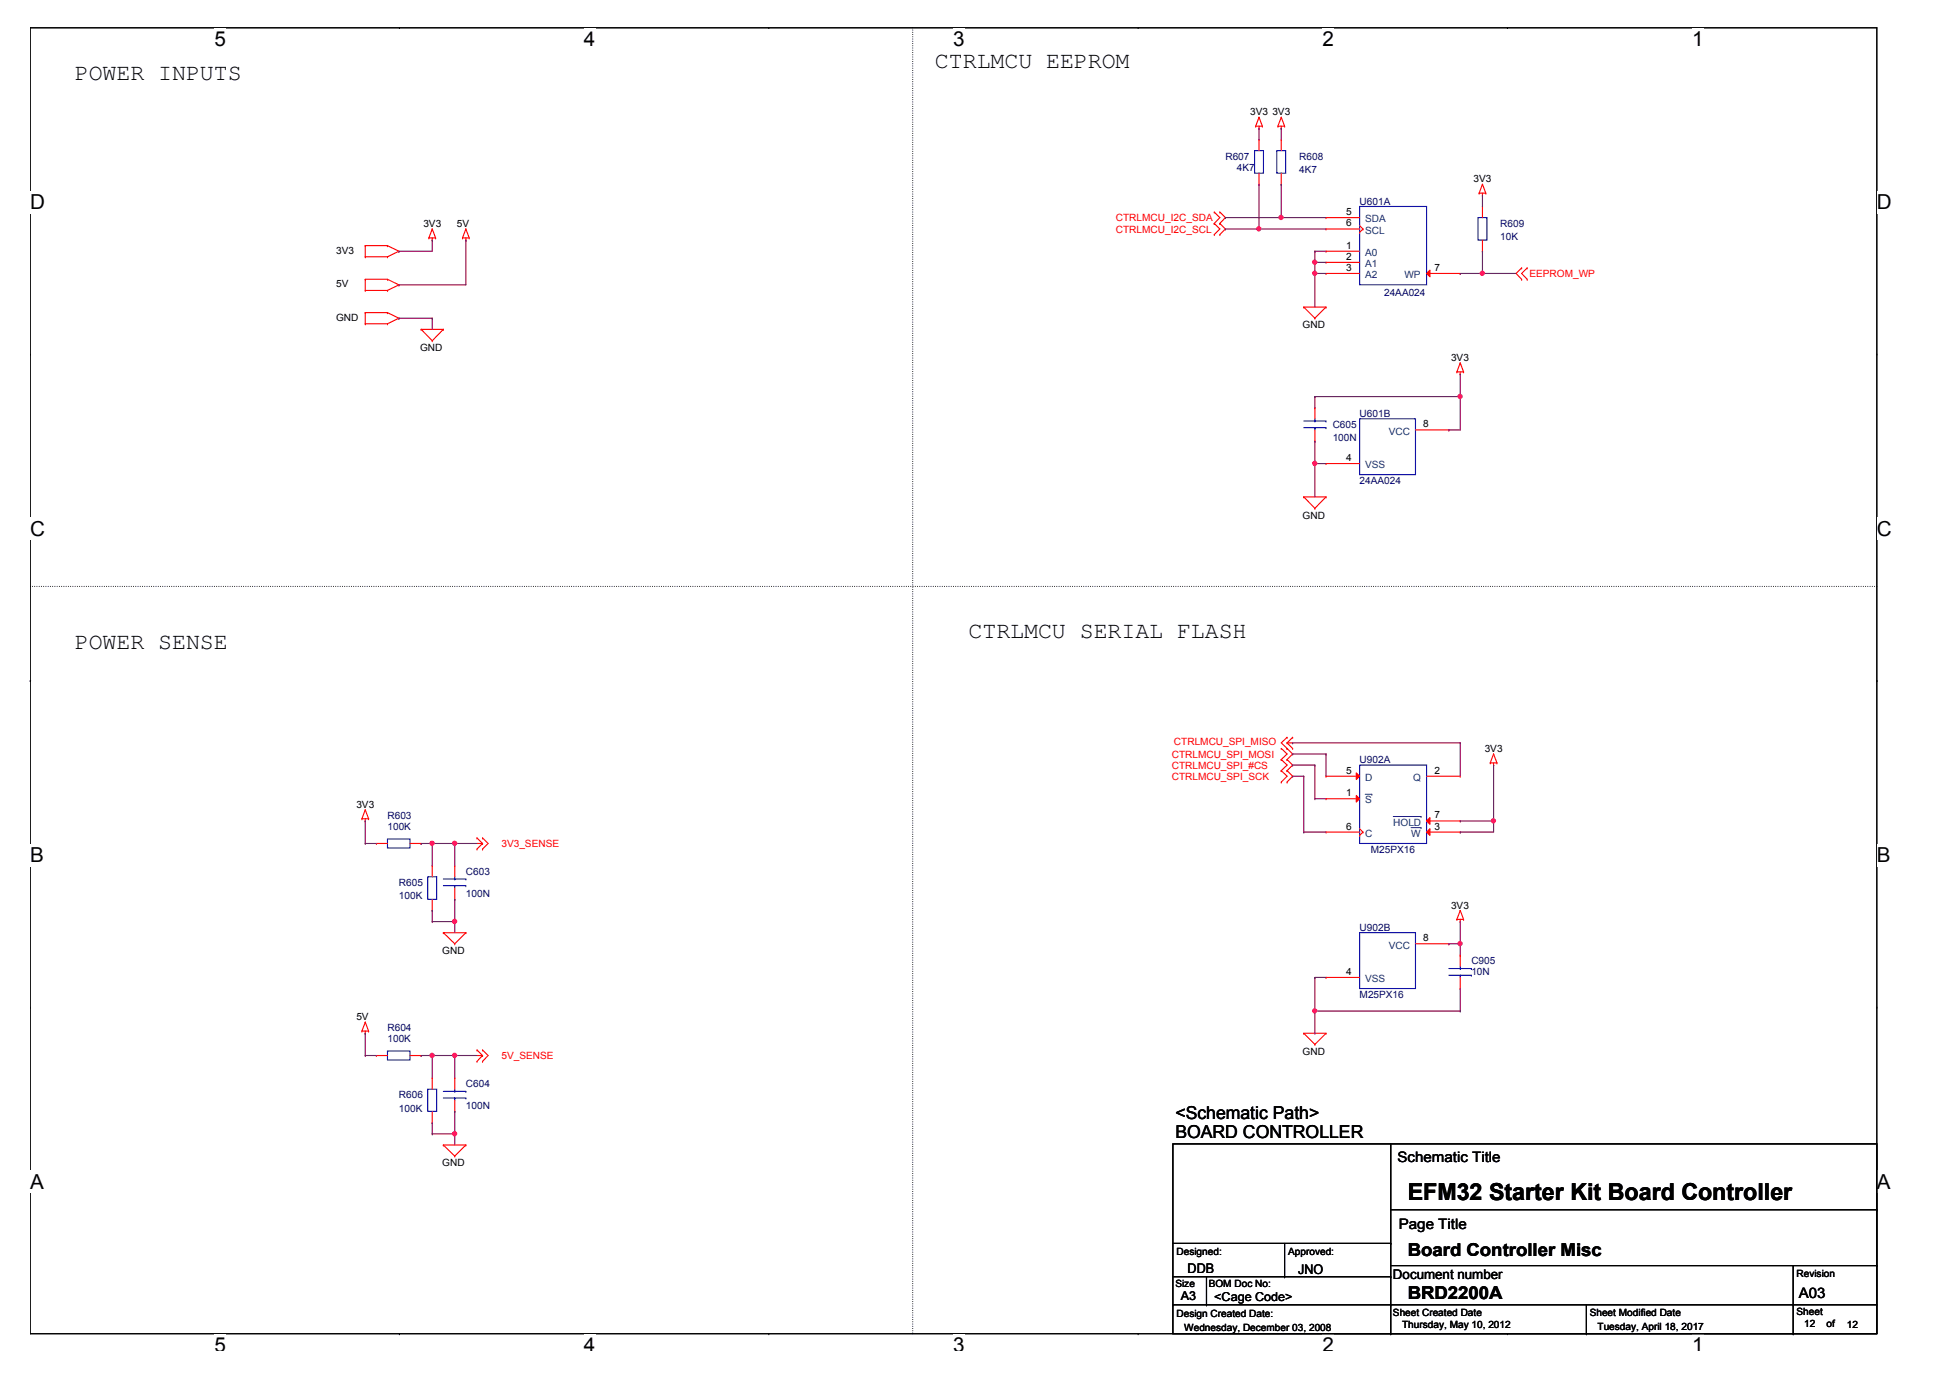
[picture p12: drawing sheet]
<svg xmlns="http://www.w3.org/2000/svg" width="297mm" height="210mm" viewBox="0 0 297 210" stroke-linecap="round" stroke-linejoin="round" font-family="sans-serif">
<path d="M4.6 4.2h281.3v199h-281.3z" fill="none" stroke="#000" stroke-width=".17"/>
<g fill="#fff">
<path d="M32.7 4.2h1.7v3.5h-1.7z"/>
<path d="M32.7 203.2h1.7v2.5h-1.7z"/>
</g>
<path d="M60.8 4.2h.1M60.8 203.2h.1" fill="none" stroke="#000" stroke-width=".17"/>
<g fill="#fff">
<path d="M89 4.2h1.7v3.5h-1.7z"/>
<path d="M89 203.2h1.7v2.5h-1.7z"/>
</g>
<path d="M117.1 4.2h.1M117.1 203.2h.1" fill="none" stroke="#000" stroke-width=".17"/>
<g fill="#fff">
<path d="M145.2 4.2h1.8v3.5h-1.8z"/>
<path d="M145.2 203.2h1.8v2.5h-1.8z"/>
</g>
<path d="M173.4 4.2h.1M173.4 203.2h.1" fill="none" stroke="#000" stroke-width=".17"/>
<g fill="#fff">
<path d="M201.5 4.2h1.7v3.5h-1.7z"/>
<path d="M201.5 203.2h1.7v2.5h-1.7z"/>
</g>
<path d="M229.6 4.2h.1M229.6 203.2h.1" fill="none" stroke="#000" stroke-width=".17"/>
<g fill="#fff">
<path d="M257.7 4.2h1.8v3.5h-1.8z"/>
<path d="M257.7 203.2h1.8v2.5h-1.8z"/>
<path d="M4.6 29.1h2.2v3.5h-2.2z"/>
<path d="M285.9 29.1h2.2v3.5h-2.2z"/>
<path d="M4.6 78.8h2.2v3.5h-2.2z"/>
<path d="M285.9 78.8h2.2v3.5h-2.2z"/>
</g>
<path d="M4.6 53.9h.1M285.9 53.9h.1" fill="none" stroke="#000" stroke-width=".17"/>
<g fill="#fff">
<path d="M4.6 128.5h2.1v3.5h-2.1z"/>
<path d="M285.9 128.5h2.1v3.5h-2.1z"/>
</g>
<path d="M4.6 103.7h.1M285.9 103.7h.1" fill="none" stroke="#000" stroke-width=".17"/>
<path d="M4.6 103.7h.1M285.9 103.7h.1" fill="none" stroke="#000" stroke-width=".15"/>
<g fill="#fff">
<path d="M4.6 178.3h2.1v3.4h-2.1z"/>
<path d="M285.9 178.3h2.1v3.4h-2.1z"/>
</g>
<g fill="none" stroke="#000" stroke-width=".17">
<path d="M4.6 153.4h.1M285.9 153.4h.1M178.7 174.2h107.2v29h-107.2zM211.9 174.2v29M178.7 198.8h.1M178.7 198.8h107.2M178.7 194.5h33.2M178.7 189.4h33.2M183.8 198.8h.1M183.8 194.5v4.3M195.7 194.5h.1M195.7 189.4v5.1"/>
<path d="M211.9 198.8h.1M211.9 194.5h.1M211.9 189.4h.1M211.9 184.3h74M211.9 192.8h74M241.7 198.8v4.4M273.1 198.8h.1M273.1 192.8v10.4M285.9 184.3h.1M285.9 192.8h.1M211.9 203.2h.1M241.7 203.2h.1"/>
<path d="M273.1 203.2h.1"/>
</g>
<path d="M139 4.2v199M4.6 89.3h.1M285.9 89.3h-281.3M139 203.2h.1" fill="none" stroke="#000" stroke-width=".17" stroke-dasharray="0 .3"/>
<g fill="none" stroke="#f00" stroke-width=".17">
<path d="M191.3 19.2h.1M191.3 19.2h1M191.8 19.6h.1M191.8 17.9h.1M191.8 19.2v.4M191.8 17.9l-.5 1.3M191.8 17.9l.5 1.3M192.3 19.2h.1M194.7 19.2h.1M194.7 19.2h1M195.2 19.6h.1M195.2 17.9h.1"/>
<path d="M195.2 19.2v.4M195.2 17.9l-.5 1.3M195.2 17.9l.5 1.3M195.7 19.2h.1M55.6 39.1h.1M55.6 37.4h.1M55.6 37.4h3.4M55.6 39.1h3.4M55.6 37.4v1.7M59 37.4h.1M59 39.1h.1M59 37.4l1.8 .9"/>
<path d="M60.8 38.3h.1M60.8 38.3l-1.8 .8M65.3 36.2h.1M65.3 36.2h1.1M65.8 36.6h.1M65.8 34.9h.1M65.8 36.2v.4M65.8 34.9l-.5 1.3M65.8 34.9l.6 1.3M66.4 36.2h.1M70.5 36.2h.1M70.5 36.2h1"/>
<path d="M71 36.6h.1M71 34.9h.1M71 36.2v.4M71 34.9l-.5 1.3M71 34.9l.5 1.3M71.5 36.2h.1M185 32.3h.1M185 34h.1M185 35.7h.1M185 32.3l.8 .8-.8 .9M185 34l.8 .9-.8 .8M185.8 32.3h.1"/>
<path d="M185.8 34h.1M185.8 35.7h.1M185.8 34l.9 .9-.9 .8M185.8 32.3l.9 .8-.9 .9M191.8 28.1h.1M191.8 21.3h.1M191.8 21.3v1.6M191.8 26.4v1.7M195.2 28.1h.1M195.2 21.3h.1M195.2 21.3v1.6M195.2 26.4v1.7"/>
<path d="M202 33.1h.1M202 34.9h.1M202 33.1h5.1M202 34.9h5.1M207.1 35.4h.1M207.1 34.4l.5 .5M207.6 34.9h.1M207.6 34.9l-.5 .5M225.3 29.4h.1M225.3 29.4h1M225.8 29.8h.1M225.8 28.1h.1"/>
<path d="M225.8 29.4v.4M225.8 28.1l-.5 1.3M225.8 28.1l.5 1.3M226.3 29.4h.1M55.6 44.2h.1M55.6 42.5h.1M55.6 49.3h.1M55.6 47.6h.1M55.6 42.5v1.7M55.6 47.6v1.7M55.6 42.5h3.4M55.6 44.2h3.4"/>
<path d="M55.6 47.6h3.4M55.6 49.3h3.4M59 42.5h.1M59 44.2h.1M59 47.6h.1M59 49.3h.1M59 42.5l1.8 .9M59 47.6l1.8 .9M60.8 43.4h.1M60.8 48.5h.1M60.8 43.4l-1.8 .8M60.8 48.5l-1.8 .8"/>
<path d="M64.1 50.2h.1M64.1 50.2h3.4M64.1 50.2l1.7 1.7M65.8 51.9h.1M67.5 50.2h.1M67.5 50.2l-1.7 1.7M198.6 46.8h.1M198.6 46.8h3.4M198.6 46.8l1.7 1.7M200.3 48.5h.1M202 46.8h.1M202 46.8l-1.7 1.7"/>
<path d="M221.9 56.6h.1M221.9 56.6h1M222.4 57h.1M222.4 55.3h.1M222.4 56.6v.4M222.4 55.3l-.5 1.3M222.4 55.3l.5 1.3M222.9 56.6h.1M231.8 40.8h.1M231.8 42.5h.1M231.8 40.8l-.9 .9 .9 .8M232.6 42.5h.1"/>
<path d="M232.6 40.8h.1M232.6 40.8l-.8 .9 .8 .8M198.6 75.7h.1M198.6 75.7h3.4M198.6 75.7l1.7 1.7M200.3 77.4h.1M202 75.7h.1M202 75.7l-1.7 1.7M195.2 117.4h.1M195.2 119.1h.1M195.2 114h.1M195.2 115.7h.1"/>
<path d="M195.2 117.4l.9 .8-.9 .9M195.2 114l.9 .8-.9 .9M195.2 115.7l.9 .8-.9 .9M196.1 117.4h.1M196.1 119.1h.1M196.1 114h.1M196.1 115.7h.1M196.1 112.3h.1M196.1 113.2h.1M196.1 117.4l.8 .8-.8 .9M196.1 114l.8 .8-.8 .9M196.1 115.7l.8 .8-.8 .9"/>
<path d="M196.1 112.3l-.9 .9 .9 .8M196.1 113.2l.8 .8M196.1 113.2h.8M196.9 114h.1M196.9 112.3h.1M196.9 112.3l-.8 .9M227 116.2h.1M227 116.2h1M227.5 116.5h.1M227.5 114.8h.1M227.5 116.2v.3M227.5 114.8l-.5 1.4"/>
<path d="M227.5 114.8l.5 1.4M228 116.2h.1M55.1 124.7h.1M55.1 124.7h1M55.6 125.1h.1M55.6 123.4h.1M55.6 124.7v.4M55.6 123.4l-.5 1.3M55.6 123.4l.5 1.3M56.1 124.7h.1M69.3 131.9h.1M69.3 137h.1"/>
<path d="M69.3 131.9v1.7M69.3 135.3v1.7M72.7 127.6h.1M72.7 129.3h.1M72.7 127.6l.8 .9M72.7 128.5h.8M73.5 127.6h.1M73.5 129.3h.1M73.5 128.5h.1M73.5 127.6l.9 .9-.9 .8M73.5 128.5l-.8 .8M222.4 138.7h.1"/>
<path d="M222.4 138.7l-.5 1.3M222.4 138.7l.5 1.3M55.1 157.1h.1M55.1 157.1h1M55.6 157.4h.1M55.6 155.7h.1M55.6 157.1v.3M55.6 155.7l-.5 1.4M55.6 155.7l.5 1.4M56.1 157.1h.1M67.5 142.1h.1M67.5 142.1h3.5"/>
<path d="M67.5 142.1l1.8 1.7M69.3 143.8h.1M71 142.1h.1M71 142.1l-1.7 1.7M72.7 159.9h.1M72.7 159.9l.8 .9M73.5 159.9h.1M73.5 159.9l.9 .9-.9 .9M198.6 157.4h.1M198.6 157.4h3.4M198.6 157.4l1.7 1.7M200.3 159.1h.1"/>
<path d="M202 157.4h.1M202 148.9h.1M202 157.4l-1.7 1.7M202 148.9h5.1M215.6 143.8h5.1M220.7 143.8h.1M221.9 140h.1M221.9 140h1M222.4 140.4h.1M222.4 145.5h.1M222.4 150.6h.1M222.4 140v.4"/>
<path d="M222.4 145.5v1.7M222.4 148.9v1.7M222.9 140h.1M57.3 160.8h.1M57.3 160.8h1.7M62.5 160.8h1.6M64.1 160.8h.1M67.5 174.4h.1M67.5 174.4h3.5M67.5 174.4l1.8 1.7M69.3 176.1h.1M71 174.4h.1"/>
<path d="M71 174.4l-1.7 1.7M72.7 161.7h.1M72.7 160.8h.8M73.5 161.7h.1M73.5 160.8h.1M73.5 160.8l-.8 .9"/>
</g>
<g fill="none" stroke="#00f" stroke-width=".17">
<path d="M191.1 22.9h1.4v3.5h-1.4zM194.5 22.9h1.3v3.5h-1.3zM207.1 31.5h10.2v11.9h-10.2zM67.5 133.9h3.5M67.5 134.9h3.5M69.3 134.9h.1M69.3 133.9h.1M69.3 133.6v.3M69.3 134.9v.4M71 133.9h.1M71 134.9h.1M207.1 142.1h8.5v8.5h-8.5z"/>
<path d="M220.7 147.5h3.4M220.7 148.5h3.4M222.4 148.5h.1M222.4 147.5h.1M222.4 147.2v.3M222.4 148.5v.4M224.1 147.5h.1M224.1 148.5h.1M59 160.1h3.5v1.4h-3.5z"/>
</g>
<path d="M217.8 41.1v1.1l-.5-.5z" fill="#f00"/>
<g fill="none" stroke="#f00" stroke-width=".17">
<path d="M202 38.3h.1M202 40h.1M202 38.3h5.1M202 40h5.1M225.8 38.3h.1M225.8 31.5h.1M225.8 31.5v1.6M225.8 36.6v1.7M202 41.7h.1M202 41.7h5.1M217.3 41.7h5.1M217.8 41.1v1.1l-.5-.5z"/>
<path d="M222.4 41.7h.1M200.3 62.1h.1M200.3 67.2h.1M200.3 62.1v1.7M200.3 65.5v1.7M202 70.6h.1M202 70.6h5.1M215.6 65.5h5.1M220.7 65.5h.1M57.3 128.5h.1M57.3 128.5h1.7M62.5 128.5h1.6"/>
<path d="M64.1 128.5h.1M65.8 164.2h.1M65.8 171h.1M65.8 164.2v1.7M65.8 169.3v1.7M69.3 164.2h.1M69.3 169.3h.1M69.3 164.2v1.7M69.3 167.6v1.7"/>
</g>
<g fill="none" stroke="#00f" stroke-width=".17">
<path d="M225.1 33.1h1.4v3.5h-1.4zM198.6 64.1h3.4M198.6 65.2h3.4M200.3 65.2h.1M200.3 64.1h.1M200.3 63.8v.3M200.3 65.2v.3M202 64.1h.1M202 65.2h.1M207.1 63.8h8.5v8.5h-8.5zM207.1 116.5h10.2v12h-10.2zM59 127.8h3.5v1.4h-3.5z"/>
<path d="M65.2 165.9h1.3v3.4h-1.3zM67.5 166.2h3.5M67.5 167.3h3.5M69.3 167.3h.1M69.3 166.2h.1M69.3 165.9v.3M69.3 167.3v.3M71 166.2h.1M71 167.3h.1"/>
</g>
<path d="M206.6 117.7l.5 .5-.5 .5z" fill="#f00"/>
<path d="M202 118.2h.1M202 118.2h5.1M206.6 117.7l.5 .5-.5 .5zM202 126.7h.1M202 126.7h5.1M207.1 127.3h.1M207.1 126.2l.5 .5M207.6 126.7h.1M207.6 126.7l-.5 .6" fill="none" stroke="#f00" stroke-width=".17"/>
<path d="M217.8 124.5v1.1l-.5-.5z" fill="#f00"/>
<path d="M217.3 118.2h5.1M222.4 118.2h.1M217.3 125.1h5.1M217.8 124.5v1.1l-.5-.5zM222.4 125.1h.1" fill="none" stroke="#f00" stroke-width=".17"/>
<path d="M212.2 124.4h4.3M216.5 124.4h.1" fill="none" stroke="#004080" stroke-width=".15"/>
<path d="M217.8 126.2v1.1l-.5-.6z" fill="#f00"/>
<path d="M217.3 126.7h5.1M217.8 126.2v1.1l-.5-.6zM222.4 126.7h.1" fill="none" stroke="#f00" stroke-width=".17"/>
<path d="M214.9 126.1h1.6M216.5 126.1h.1" fill="none" stroke="#004080" stroke-width=".15"/>
<path d="M206.6 121.2l.5 .5-.5 .5z" fill="#f00"/>
<path d="M65.8 131.9h.1M65.8 138.7h.1M65.8 131.9v1.7M65.8 137v1.7M202 121.7h.1M202 121.7h5.1M206.6 121.2l.5 .5-.5 .5z" fill="none" stroke="#f00" stroke-width=".17"/>
<path d="M208 121h1M209 121h.1" fill="none" stroke="#004080" stroke-width=".15"/>
<path d="M65.2 133.6h1.3v3.4h-1.3z" fill="none" stroke="#00f" stroke-width=".17"/>
<g fill="none" stroke="#800040" stroke-width=".17">
<path d="M60.8 38.3h.1M65.8 36.6h.1M65.8 36.6v1.7h-5M71 36.6h.1M71 36.6v6.8h-10.2M60.8 43.4h.1M60.8 48.5h.1M60.8 48.5h5M65.8 48.5h.1M65.8 48.5v1.7M55.6 157.4h.1M55.6 157.4v3.4"/>
<path d="M64.1 160.8h.1M64.1 160.8h8.6M65.8 160.8h.1M69.3 160.8h.1M69.3 172.7h.1M69.3 160.8v3.4M69.3 172.7v1.7"/>
</g>
<circle cx="69.2" cy="160.8" r=".32" fill="#f0f"/>
<circle cx="69.2" cy="160.8" r=".32" fill="none" stroke="#f0f" stroke-width=".17"/>
<circle cx="65.8" cy="160.8" r=".32" fill="#f0f"/>
<circle cx="65.8" cy="160.8" r=".32" fill="none" stroke="#f0f" stroke-width=".17"/>
<path d="M55.6 160.8h.1M55.6 160.8h1.7M65.8 172.7h.1M65.8 172.7h3.5" fill="none" stroke="#800040" stroke-width=".17"/>
<circle cx="69.2" cy="172.7" r=".32" fill="#f0f"/>
<circle cx="69.2" cy="172.7" r=".32" fill="none" stroke="#f0f" stroke-width=".17"/>
<path d="M55.6 125.1h.1M55.6 125.1v3.4M64.1 128.5h.1M64.1 128.5h1.7M69.3 128.5h.1M69.3 128.5h3.4M65.8 160.8h.1M65.8 171h.1M65.8 160.8v3.4M65.8 171v1.7M69.3 169.3h.1M69.3 169.3v3.4" fill="none" stroke="#800040" stroke-width=".17"/>
<circle cx="69.2" cy="128.5" r=".32" fill="#f0f"/>
<circle cx="69.2" cy="128.5" r=".32" fill="none" stroke="#f0f" stroke-width=".17"/>
<path d="M69.3 128.5h.1M69.3 128.5v3.4M69.3 140.4h.1M69.3 140.4v1.7" fill="none" stroke="#800040" stroke-width=".17"/>
<circle cx="69.2" cy="140.4" r=".32" fill="#f0f"/>
<circle cx="69.2" cy="140.4" r=".32" fill="none" stroke="#f0f" stroke-width=".17"/>
<path d="M55.6 128.5h.1M55.6 128.5h1.7M65.8 128.5h.1M65.8 128.5h3.5M65.8 128.5v3.4M69.3 137h.1M69.3 137v3.4h-3.5M65.8 140.4h.1" fill="none" stroke="#800040" stroke-width=".17"/>
<circle cx="65.8" cy="128.5" r=".32" fill="#f0f"/>
<circle cx="65.8" cy="128.5" r=".32" fill="none" stroke="#f0f" stroke-width=".17"/>
<path d="M200.3 40h.1M200.3 40h1.7M200.3 41.7h.1M200.3 41.7v5.1M225.8 41.7h.1M225.8 41.7h5.1M200.3 70.6h.1M200.3 70.6v5.1M65.8 138.7h.1M65.8 138.7v1.7" fill="none" stroke="#800040" stroke-width=".17"/>
<circle cx="200.3" cy="70.6" r=".32" fill="#f0f"/>
<circle cx="200.3" cy="70.6" r=".32" fill="none" stroke="#f0f" stroke-width=".17"/>
<path d="M200.3 40h.1M200.3 40v1.7M200.3 41.7h.1M200.3 41.7h1.7M200.3 70.6h.1M200.3 70.6h1.7" fill="none" stroke="#800040" stroke-width=".17"/>
<circle cx="200.3" cy="41.6" r=".32" fill="#f0f"/>
<circle cx="200.3" cy="41.6" r=".32" fill="none" stroke="#f0f" stroke-width=".17"/>
<circle cx="200.3" cy="39.9" r=".32" fill="#f0f"/>
<circle cx="200.3" cy="39.9" r=".32" fill="none" stroke="#f0f" stroke-width=".17"/>
<path d="M225.8 38.3h.1M225.8 38.3v3.4h-3.4M222.4 41.7h.1" fill="none" stroke="#800040" stroke-width=".17"/>
<circle cx="225.8" cy="41.6" r=".32" fill="#f0f"/>
<circle cx="225.8" cy="41.6" r=".32" fill="none" stroke="#f0f" stroke-width=".17"/>
<path d="M225.8 29.8h.1M225.8 29.8v1.7M200.3 67.2h.1M200.3 60.4h.1M200.3 60.4v1.7M200.3 67.2v3.4M200.3 60.4h22.1" fill="none" stroke="#800040" stroke-width=".17"/>
<circle cx="222.4" cy="60.4" r=".32" fill="#f0f"/>
<circle cx="222.4" cy="60.4" r=".32" fill="none" stroke="#f0f" stroke-width=".17"/>
<path d="M191.8 34.9h.1M191.8 28.1h.1M191.8 34.9h10.2M191.8 28.1v6.8" fill="none" stroke="#800040" stroke-width=".17"/>
<circle cx="191.8" cy="34.9" r=".32" fill="#f0f"/>
<circle cx="191.8" cy="34.9" r=".32" fill="none" stroke="#f0f" stroke-width=".17"/>
<path d="M195.2 33.1h.1M195.2 28.1h.1M195.2 33.1h6.8M195.2 28.1v5" fill="none" stroke="#800040" stroke-width=".17"/>
<circle cx="195.1" cy="33.1" r=".32" fill="#f0f"/>
<circle cx="195.1" cy="33.1" r=".32" fill="none" stroke="#f0f" stroke-width=".17"/>
<g fill="none" stroke="#800040" stroke-width=".17">
<path d="M191.8 19.6h.1M191.8 19.6v1.7M195.2 19.6h.1M195.2 19.6v1.7M186.7 33.1h.1M186.7 34.9h.1M186.7 33.1h8.5M186.7 34.9h5.1M200.3 38.3h.1M200.3 38.3h1.7M200.3 38.3v1.7M222.4 57h.1"/>
<path d="M222.4 57v8.5h-1.7M220.7 65.5h.1M222.4 60.4h.1M196.9 113.2h.1M196.9 116.5h.1M196.9 118.2h.1M196.9 114.8h.1M196.9 113.2h25.5M196.9 116.5h3.4M196.9 118.2h1.7M196.9 114.8h5.1M200.3 116.5h.1"/>
<path d="M200.3 116.5v5.2M202 114.8h.1M202 114.8v3.4M222.4 113.2h.1M222.4 113.2v5M227.5 116.5h.1M227.5 116.5v10.2h-5.1M200.3 121.7h.1M200.3 121.7h1.7M222.4 126.7h.1M222.4 125.1h.1M222.4 125.1h5.1"/>
<path d="M227.5 125.1h.1M222.4 154h.1M222.4 150.6v3.4"/>
</g>
<circle cx="227.5" cy="125" r=".32" fill="#f0f"/>
<circle cx="227.5" cy="125" r=".32" fill="none" stroke="#f0f" stroke-width=".17"/>
<path d="M198.6 118.2h.1M198.6 118.2v8.5M198.6 126.7h.1M198.6 126.7h3.4M200.3 148.9h.1M200.3 157.4h.1M200.3 148.9h1.7M200.3 154v3.4M220.7 143.8h.1M220.7 143.8h1.7M222.4 143.8h.1M222.4 140.4v5.1" fill="none" stroke="#800040" stroke-width=".17"/>
<circle cx="222.4" cy="143.7" r=".32" fill="#f0f"/>
<circle cx="222.4" cy="143.7" r=".32" fill="none" stroke="#f0f" stroke-width=".17"/>
<path d="M200.3 148.9h.1M200.3 154h.1M200.3 148.9v5.1M200.3 154h22.1" fill="none" stroke="#800040" stroke-width=".17"/>
<circle cx="200.3" cy="154" r=".32" fill="#f0f"/>
<circle cx="200.3" cy="154" r=".32" fill="none" stroke="#f0f" stroke-width=".17"/>
<circle cx="69.2" cy="160.8" r=".32" fill="#f0f"/>
<circle cx="69.2" cy="160.8" r=".32" fill="none" stroke="#f0f" stroke-width=".17"/>
<circle cx="65.8" cy="160.8" r=".32" fill="#f0f"/>
<circle cx="65.8" cy="160.8" r=".32" fill="none" stroke="#f0f" stroke-width=".17"/>
<circle cx="69.2" cy="172.7" r=".32" fill="#f0f"/>
<circle cx="69.2" cy="172.7" r=".32" fill="none" stroke="#f0f" stroke-width=".17"/>
<circle cx="69.2" cy="128.5" r=".32" fill="#f0f"/>
<circle cx="69.2" cy="128.5" r=".32" fill="none" stroke="#f0f" stroke-width=".17"/>
<circle cx="69.2" cy="140.4" r=".32" fill="#f0f"/>
<circle cx="69.2" cy="140.4" r=".32" fill="none" stroke="#f0f" stroke-width=".17"/>
<circle cx="65.8" cy="128.5" r=".32" fill="#f0f"/>
<circle cx="65.8" cy="128.5" r=".32" fill="none" stroke="#f0f" stroke-width=".17"/>
<circle cx="200.3" cy="70.6" r=".32" fill="#f0f"/>
<circle cx="200.3" cy="70.6" r=".32" fill="none" stroke="#f0f" stroke-width=".17"/>
<circle cx="200.3" cy="41.6" r=".32" fill="#f0f"/>
<circle cx="200.3" cy="41.6" r=".32" fill="none" stroke="#f0f" stroke-width=".17"/>
<circle cx="200.3" cy="39.9" r=".32" fill="#f0f"/>
<circle cx="200.3" cy="39.9" r=".32" fill="none" stroke="#f0f" stroke-width=".17"/>
<circle cx="225.8" cy="41.6" r=".32" fill="#f0f"/>
<circle cx="225.8" cy="41.6" r=".32" fill="none" stroke="#f0f" stroke-width=".17"/>
<circle cx="222.4" cy="60.4" r=".32" fill="#f0f"/>
<circle cx="222.4" cy="60.4" r=".32" fill="none" stroke="#f0f" stroke-width=".17"/>
<circle cx="191.8" cy="34.9" r=".32" fill="#f0f"/>
<circle cx="191.8" cy="34.9" r=".32" fill="none" stroke="#f0f" stroke-width=".17"/>
<circle cx="195.1" cy="33.1" r=".32" fill="#f0f"/>
<circle cx="195.1" cy="33.1" r=".32" fill="none" stroke="#f0f" stroke-width=".17"/>
<circle cx="227.5" cy="125" r=".32" fill="#f0f"/>
<circle cx="227.5" cy="125" r=".32" fill="none" stroke="#f0f" stroke-width=".17"/>
<circle cx="222.4" cy="143.7" r=".32" fill="#f0f"/>
<circle cx="222.4" cy="143.7" r=".32" fill="none" stroke="#f0f" stroke-width=".17"/>
<circle cx="200.3" cy="154" r=".32" fill="#f0f"/>
<circle cx="200.3" cy="154" r=".32" fill="none" stroke="#f0f" stroke-width=".17"/>
<g font-size="3.6">
<text x="142.4" y="10.4">CTRLMCU EEPROM</text>
<text x="11.4" y="12.1">POWER INPUTS</text>
<text x="11.4" y="98.9">POWER SENSE</text>
<text x="147.5" y="97.2">CTRLMCU SERIAL FLASH</text>
<text x="214.4" y="182.8">EFM32 Starter Kit Board Controller</text>
</g>
<g font-size="3.1">
<text x="32.7" y="7">5</text>
<text x="89" y="7">4</text>
<text x="145.2" y="7">3</text>
<text x="201.5" y="7">2</text>
<text x="257.7" y="7">1</text>
<text x="4.6" y="31.9">D</text>
<text x="285.9" y="31.9">D</text>
<text x="4.6" y="81.6">C</text>
<text x="285.9" y="81.6">C</text>
<text x="4.6" y="131.3">B</text>
<text x="285.9" y="131.3">B</text>
<text x="4.6" y="181.1">A</text>
<text x="285.9" y="181.1">A</text>
<text x="32.7" y="206">5</text>
<text x="89" y="206">4</text>
<text x="145.2" y="206">3</text>
<text x="201.5" y="206">2</text>
<text x="257.7" y="206">1</text>
</g>
<g font-size="2.7">
<text x="179" y="173.3">BOARD CONTROLLER</text>
<text x="179" y="170.4">&lt;Schematic Path&gt;</text>
<text x="214.4" y="191.3">Board Controller Misc</text>
<text x="214.4" y="197.9">BRD2200A</text>
</g>
<g font-size="2.2">
<text x="212.9" y="177">Schematic Title</text>
<text x="213.1" y="187.2">Page Title</text>
<text x="274" y="197.7">A03</text>
</g>
<g font-size="2">
<text x="180.9" y="193.8">DDB</text>
<text x="197.8" y="194">JNO</text>
<text x="212.2" y="194.9">Document number</text>
</g>
<g font-size="1.9">
<text x="179.9" y="198.1">A3</text>
<text x="185" y="198.2">&lt;Cage Code&gt;</text>
</g>
<g font-size="1.5">
<text x="190.4" y="17.5">3V3</text>
<text x="193.8" y="17.5">3V3</text>
<text x="224.5" y="27.8">3V3</text>
<text x="64.5" y="34.5">3V3</text>
<text x="69.6" y="34.5">5V</text>
<text x="205.1" y="32.8">5</text>
<text x="205.1" y="34.5">6</text>
<text x="51.2" y="38.6">3V3</text>
<text x="205.1" y="37.9">1</text>
<text x="205.1" y="39.6">2</text>
<text x="205.1" y="41.3">3</text>
<text x="218.5" y="41.3">7</text>
<text x="51.2" y="43.7">5V</text>
<text x="51.2" y="48.9">GND</text>
<text x="64" y="53.5">GND</text>
<text x="198.4" y="50">GND</text>
<text x="221" y="55">3V3</text>
<text x="216.8" y="65.1">8</text>
<text x="205.1" y="70.2">4</text>
<text x="198.4" y="79">GND</text>
<text x="205.1" y="117.9">5</text>
<text x="218.5" y="117.9">2</text>
<text x="226.2" y="114.6">3V3</text>
<text x="54.3" y="123.1">3V3</text>
<text x="205.1" y="121.3">1</text>
<text x="218.5" y="124.7">7</text>
<text x="205.1" y="126.4">6</text>
<text x="218.5" y="126.4">3</text>
<text x="216.8" y="143.4">8</text>
<text x="221" y="138.4">3V3</text>
<text x="67.4" y="145.3">GND</text>
<text x="205.1" y="148.5">4</text>
<text x="54.3" y="155.4">5V</text>
<text x="198.4" y="160.7">GND</text>
<text x="67.4" y="177.7">GND</text>
<text x="179.2" y="191.1">Designed:</text>
<text x="196.2" y="191.1">Approved:</text>
<text x="179" y="196">Size</text>
<text x="184.1" y="196">BOM Doc No:</text>
<text x="273.7" y="194.5">Revision</text>
<text x="179.2" y="200.7">Design Created Date:</text>
<text x="180.4" y="202.7">Wednesday, December 03, 2008</text>
<text x="212.2" y="200.5">Sheet Created Date</text>
<text x="213.6" y="202.4">Thursday, May 10, 2012</text>
<text x="242.2" y="200.5">Sheet Modified Date</text>
<text x="243.3" y="202.5">Tuesday, April 18, 2017</text>
<text x="273.7" y="200.3">Sheet</text>
<text x="274.8" y="202.2">12</text>
<text x="278.2" y="202.2">of</text>
<text x="281.3" y="202.4">12</text>
</g>
<g font-size="1.5" fill="#000080">
<text x="186.7" y="24.3">R607</text>
<text x="188.4" y="26">4K7</text>
<text x="197.9" y="24.3">R608</text>
<text x="197.9" y="26.4">4K7</text>
<text x="207.1" y="31.2">U601A</text>
<text x="228.5" y="34.5">R609</text>
<text x="228.5" y="36.6">10K</text>
<text x="210.8" y="45.1">24AA024</text>
<text x="203" y="65.2">C605</text>
<text x="207.1" y="63.5">U601B</text>
<text x="203" y="67.2">100N</text>
<text x="207.1" y="73.7">24AA024</text>
<text x="207.1" y="116.2">U902A</text>
<text x="59" y="124.8">R603</text>
<text x="59" y="126.4">100K</text>
<text x="208.8" y="129.9">M25PX16</text>
<text x="60.8" y="135">R605</text>
<text x="60.8" y="137">100K</text>
<text x="71" y="133.3">C603</text>
<text x="71" y="136.7">100N</text>
<text x="207.1" y="141.8">U902B</text>
<text x="224.1" y="146.9">C905</text>
<text x="224.1" y="148.6">10N</text>
<text x="207.1" y="152">M25PX16</text>
<text x="59" y="157.1">R604</text>
<text x="59" y="158.8">100K</text>
<text x="60.8" y="167.3">R606</text>
<text x="71" y="165.6">C604</text>
<text x="60.8" y="169.3">100K</text>
<text x="71" y="169">100N</text>
</g>
<g font-size="1.5" fill="#f00">
<text x="170" y="33.7">CTRLMCU_I2C_SDA</text>
<text x="170" y="35.4">CTRLMCU_I2C_SCL</text>
<text x="233" y="42.2">EEPROM_WP</text>
<text x="178.8" y="113.5">CTRLMCU_SPI_MISO</text>
<text x="178.5" y="118.8">CTRLMCU_SPI_SCK</text>
<text x="178.5" y="115.4">CTRLMCU_SPI_MOSI</text>
<text x="178.5" y="117.1">CTRLMCU_SPI_#CS</text>
<text x="76.4" y="129">3V3_SENSE</text>
<text x="76.4" y="161.3">5V_SENSE</text>
</g>
<g font-size="1.5" fill="#004080">
<text x="208" y="33.9">SDA</text>
<text x="208" y="35.6">SCL</text>
<text x="208" y="39">A0</text>
<text x="208" y="40.7">A1</text>
<text x="208" y="42.4">A2</text>
<text x="213.9" y="42.4">WP</text>
<text x="208" y="71.3">VSS</text>
<text x="211.6" y="66.2">VCC</text>
<text x="208" y="119">D</text>
<text x="215.3" y="119">Q</text>
<text x="208" y="122.4">S</text>
<text x="212.2" y="125.8">HOLD</text>
<text x="208" y="127.5">C</text>
<text x="214.9" y="127.5">W</text>
<text x="208" y="149.6">VSS</text>
<text x="211.6" y="144.5">VCC</text>
</g>
</svg>
